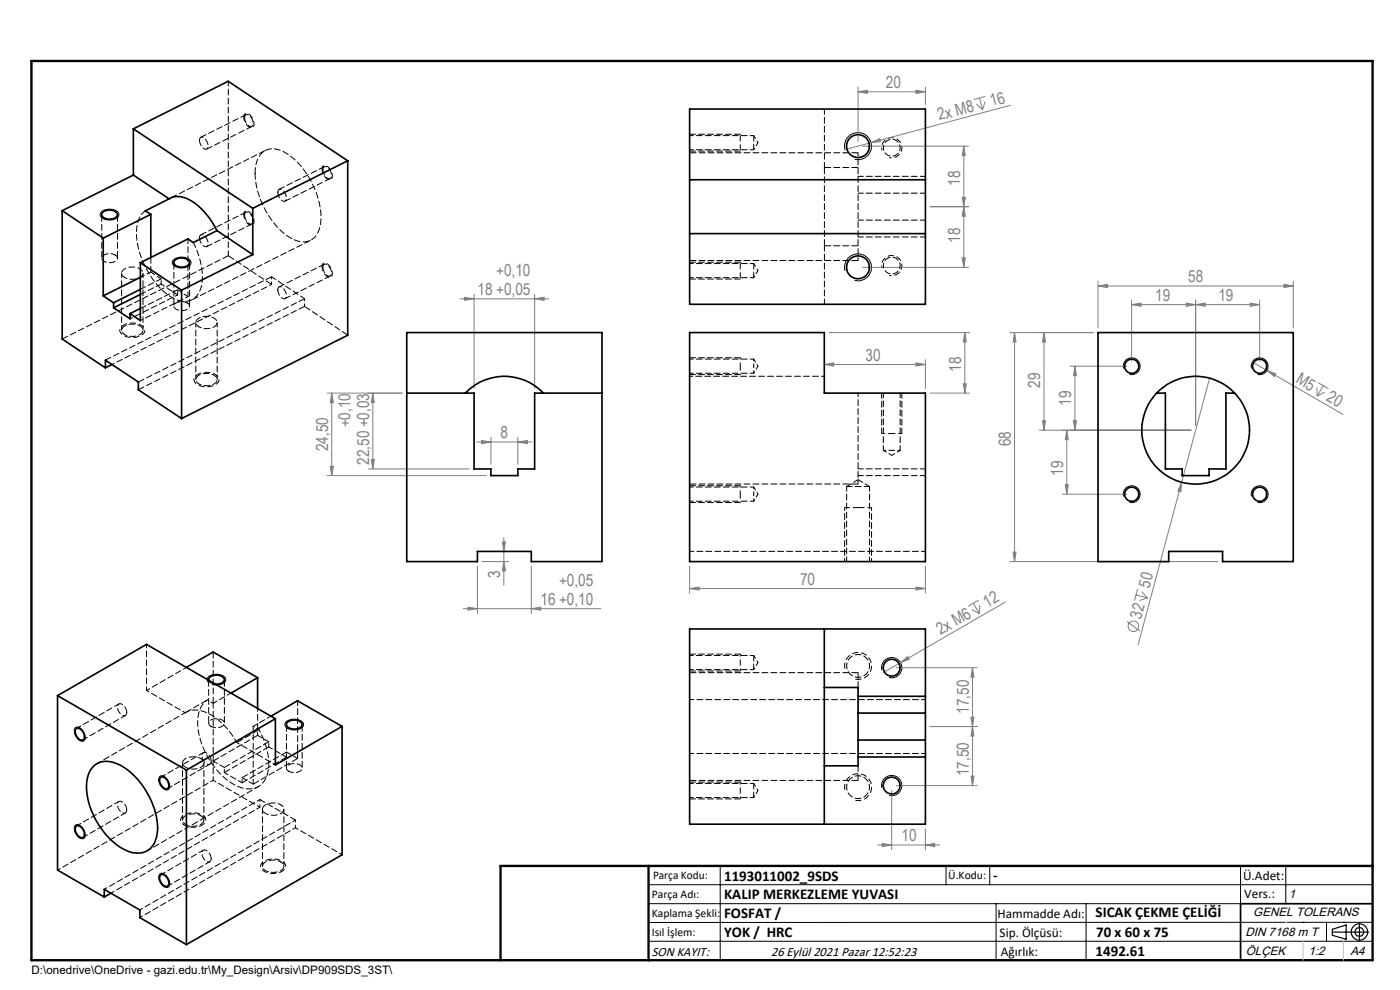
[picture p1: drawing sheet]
<svg xmlns="http://www.w3.org/2000/svg" width="297mm" height="210mm" viewBox="0 0 297 210" stroke-linecap="round" stroke-linejoin="round" font-family="sans-serif">
<g fill="none" stroke="#808080" stroke-width=".21">
<path d="M182 19.5l2-.4v.7zM182 18.5v11.5M182 19.5h14.3M194.3 19.1l2 .4-2 .3zM196.3 18.5v3.6M183 31h22.5M184.8 30.3l1.8-.9 .2 .6zM204.5 31l.3 2h-.7zM204.5 31v25.7M207.1 22l1.4 1.3M207.8 20.8l.7 2.5M209 21.5l-.5 1.8"/>
<path d="M209 20.5l-2.4 .6M214.4 22.3l-35.2 9.4M183 56.7h22.5M197.3 43.8h8.2M204.1 41.9h.7l-.3 1.9zM204.1 54.7h.7l-.3 2zM204.5 43.8l.3 2.1h-.7zM232.9 59.6v10M274.4 59.6v10M97.6 63.4h18.8M98.6 63.1l2 .3-2 .3zM100.6 62.4v20"/>
<path d="M113.4 63.4l2-.3v.6zM113.4 62.4v20M174.9 77.3h21.4M174.9 77.3l2-.3v.6zM175.9 70.5h29.8M194.3 77l2 .3-2 .3zM196.3 76.3v6.1M204.7 70.5v12.9M204.7 70.5l.3 2.1h-.6zM214.2 70.5h17.8M215.2 70.5l.3 2.1h-.6zM215.2 70.5v48.6"/>
<path d="M221.5 70.5l.3 2.1h-.6zM221.5 70.5v20.8M227 77.7h12.1M228 77.7v13.6M228 77.7l.4 2h-.7zM232.9 60.7l2-.4v.7zM232.9 60.7h41.5M240.1 64.6l2-.3v.7zM240.1 63.6v13.1M251.6 64.3l2 .3-2 .4zM253.6 63.6v26.7M253.6 64.6l2.1-.3v.7z"/>
<path d="M265.2 64.3l2 .3-2 .4zM265.7 76.8l19.2 11.1M267.2 64.6h-27.1M267.2 63.6v13.1M268.8 78.6l1.9 .7-.4 .6zM272.4 60.3l2 .4-2 .3zM69.4 83.4h15.9M70.1 98.9h.6l-.3 2zM70.4 83.4l.3 2h-.6zM70.4 83.4v17.5M78.1 99.5h21.5M78.8 97.5h.6l-.3 2z"/>
<path d="M79.1 83.4l.3 2h-.6zM79.1 83.4v16.1M101.1 93.8h11.8M102.1 93.4l2 .4-2 .3zM104.1 92.8v5.7M109.9 93.8l2-.4v.7zM109.9 92.8v5.7M197.3 83.4h8.4M204.4 81.4h.6l-.3 2zM220.5 91.3h32.2M221.2 89.2h.6l-.3 2.1zM226.3 91.3v13.5"/>
<path d="M226.3 91.3l.3 2h-.6zM227.7 89.2h.7l-.4 2.1zM256.6 80.2l-5.9 22.1M279.4 82.2v1.8M279.6 81.2l2.2 1.2M280.7 81.8l-1.3 2.2M281 83.2l-1.6 .8M69.4 100.9h33.8M102.3 119.1h5.6M106.6 115h.6l-.3 2zM106.9 119.1l.3 2h-.6zM106.9 114v10.1"/>
<path d="M214.2 119.1h44.2M214.9 117.1h.6l-.3 2zM225.3 104.8h13.8M226 102.8h.6l-.3 2zM250.7 102.3l-.2 2-.6-.2zM250.7 102.3l-9.3 34.5M98.3 129.1h29.2M99.3 128.8l2 .3-2 .3zM101.3 120.1v10M112.7 129.1l2-.3v.6zM112.7 120.1v10M146.3 124.8l2-.3v.7z"/>
<path d="M146.3 120.1v5.7M146.3 124.8h50M194.3 124.5l2 .3-2 .4zM196.3 120.1v5.7M206.2 129.3l1.6 .9M206.5 127.9l1.3 2.3M207.6 127.3l-2.2 1.3M207.9 128.3l-.1 1.9M213.3 127.7l-22.3 12.9M239.1 131.8l2.7 2.1M241 126.2l2.5 .7M241.3 124.9l-.6 2.5"/>
<path d="M242.2 125.5l1.3 1.4M243.5 126.9l-1.8 .5M190.1 141.6h17.2M191 140.6l1.6-1.3 .3 .5zM191 140.6l-3.7 2.1M197.3 154.1h10M206 152.1h.6l-.3 2zM206.3 141.6l.3 2h-.6zM206.3 154.1l.3 2h-.6zM206.3 141.6v25M186.2 179.2h13.1M187.1 178.9l2.1 .3-2.1 .4z"/>
<path d="M189.2 167.6v12.7M190.1 166.6h17.2M196.3 179.2l2-.3v.7zM196.3 175.9v4.4M206 164.6h.6l-.3 2z"/>
<circle cx="240.4" cy="132.8" r="1.12"/>
</g>
<g fill="none" stroke="#000" stroke-width=".21">
<path d="M179.2 31.7a2.86 2.86 0 0 1 2.5-3.6 2.86 2.86 0 0 1 3.1 3.1 2.86 2.86 0 0 1-3.5 2.6M21.4 45a2.78 2.78 0 0 1 3.8 .1 1.22 1.22 0 0 1-1.3 1.5 2.38 2.38 0 0 1-2.7-.9zM36.8 55.2a2.59 2.59 0 0 1 3.7 .4 1.5 1.5 0 0 1-1.7 1.2 1.85 1.85 0 0 1-2.3-1.2zM179.2 57.5a2.86 2.86 0 0 1 2.5-3.6 2.86 2.86 0 0 1 3.1 3 2.86 2.86 0 0 1-3.5 2.6M238.4 78.2a1.78 1.78 0 0 1 1.5-2.3 1.78 1.78 0 0 1 1.9 2 1.78 1.78 0 0 1-2.2 1.5M265.5 78.2a1.78 1.78 0 0 1 1.5-2.3 1.78 1.78 0 0 1 2 1.9 1.78 1.78 0 0 1-2.2 1.6M238.4 105.3a1.79 1.79 0 0 1 1.6-2.2 1.79 1.79 0 0 1 1.9 1.9 1.79 1.79 0 0 1-2.3 1.6M265.5 105.3a1.79 1.79 0 0 1 1.6-2.3 1.79 1.79 0 0 1 1.9 2 1.79 1.79 0 0 1-2.2 1.6M15.9 154.4a1.16 1.16 0 0 1 1.8 .7 1.29 1.29 0 0 1-.2 2.2 2.25 2.25 0 0 1-1.6-2.9zM43.9 144.1a2.28 2.28 0 0 1 3.1-.9 .96 .96 0 0 1 .9 1 .96 .96 0 0 1-.9 .9l-1 .2M60.6 153.2a2.65 2.65 0 0 1 3.8 .2 1.39 1.39 0 0 1-1.6 1.4 2.02 2.02 0 0 1-2.4-1.1zM187.1 142.2a2.15 2.15 0 0 1 1.9-2.7 2.15 2.15 0 0 1 2.3 2.3 2.15 2.15 0 0 1-2.7 1.9"/>
<path d="M15.9 175.1a1.17 1.17 0 0 1 1.8 .7 1.45 1.45 0 0 1 0 2.1 2.06 2.06 0 0 1-1.8-2.8zM34 164.6a1.92 1.92 0 0 1 2 2.1 .76 .76 0 0 1-.4 .9 .76 .76 0 0 1-1-.3 2 2 0 0 1-.6-2.7zM187.1 167.2a2.14 2.14 0 0 1 1.9-2.7 2.14 2.14 0 0 1 2.3 2.3 2.14 2.14 0 0 1-2.7 1.9M34 185.3a1.8 1.8 0 0 1 2 1.8 .86 .86 0 0 1-.5 1.2 .86 .86 0 0 1-1.1-.5 1.92 1.92 0 0 1-.4-2.5zM137.6 187.7h153.6M137.6 191.7h153.6M137.6 199.7h153.6M152.8 183.7v20M200.7 183.7v4M210 183.7v4M211.3 191.7v12M230.4 191.7v12"/>
<path d="M263.2 183.7v20M272.8 183.7v8M276.4 195.6h.1M281.4 195.6v4.1M285 195.6h.1M291.2 195.6l-153.6 .1"/>
</g>
<path d="M188.6 33.4a2.14 2.14 0 0 0 2.7-1.9 2.14 2.14 0 0 0-2.3-2.3 2.14 2.14 0 0 0-1.9 2.7M188.6 58.4a2.14 2.14 0 0 0 2.7-1.9 2.14 2.14 0 0 0-2.3-2.3 2.14 2.14 0 0 0-1.9 2.7M157 78.1v1.4M157 105.2v1.4" fill="none" stroke="#000" stroke-width=".21" stroke-dasharray="1.3 .6" stroke-dashoffset=".7" stroke-linecap="butt"/>
<path d="M157 75.9v1.8M188.8 92h-1.8M157 103v1.8" fill="none" stroke="#000" stroke-width=".21" stroke-dasharray="1.3 .6" stroke-dashoffset=".9" stroke-linecap="butt"/>
<path d="M182.5 107.7h2.4" fill="none" stroke="#000" stroke-width=".21" stroke-dasharray="1.3 .6" stroke-dashoffset=".4" stroke-linecap="butt"/>
<path d="M179.2 107.7h2.8" fill="none" stroke="#000" stroke-width=".21" stroke-dasharray="1.3 .6" stroke-dashoffset=".2" stroke-linecap="butt"/>
<path d="M191.3 92h-2.1" fill="none" stroke="#000" stroke-width=".21" stroke-dasharray="1.3 .6" stroke-dashoffset=".5" stroke-linecap="butt"/>
<path d="M157 28.5v3.5M157 55.7v3.5M181.3 144a2.86 2.86 0 0 0 3.6-2.5 2.86 2.86 0 0 0-3.1-3.1 2.86 2.86 0 0 0-2.5 3.6M181.3 169.7a2.86 2.86 0 0 0 3.6-2.5 2.86 2.86 0 0 0-3.1-3.1 2.86 2.86 0 0 0-2.5 3.6" fill="none" stroke="#000" stroke-width=".21" stroke-dasharray="1.3 .6" stroke-dashoffset="-.2" stroke-linecap="butt"/>
<path d="M157 138.8v3.5M157 165.9v3.6" fill="none" stroke="#000" stroke-width=".21" stroke-dasharray="1.3 .6" stroke-dashoffset=".8" stroke-linecap="butt"/>
<path d="M26.3 68.9a1.19 1.19 0 0 0-.9 1.1 1.19 1.19 0 0 0 .9 1.2 3.6 3.6 0 0 0 4.3-.7 1.44 1.44 0 0 0-1.3-1.8l-1.8-.2-1.2 .4M42.1 79.4a1.19 1.19 0 0 0-1 1.1 1.19 1.19 0 0 0 .9 1.2 3.6 3.6 0 0 0 4.4-.8 1.44 1.44 0 0 0-1.4-1.8l-1.7-.1-1.2 .4M42.9 175a1.2 1.2 0 0 0 .7-1.2 1.2 1.2 0 0 0-1-1.1 3.4 3.4 0 0 0-4.2 1 1.57 1.57 0 0 0 1.5 1.7l1.4 .1 1.6-.5M59.8 184.8a1.2 1.2 0 0 0 .8-1.2 1.2 1.2 0 0 0-1-1.1 3.4 3.4 0 0 0-4.3 1 1.57 1.57 0 0 0 1.6 1.7l1.3 .1 1.6-.5" fill="none" stroke="#000" stroke-width=".21" stroke-dasharray="1.3 .6" stroke-dashoffset=".6" stroke-linecap="butt"/>
<path d="M51.7 24.8a2.25 2.25 0 0 0 1.7 2.3 1.31 1.31 0 0 0 .2-1.9 1.28 1.28 0 0 0-1.7-1l-.2 .6M68.3 35.9a2.25 2.25 0 0 0 1.7 2.3 1.31 1.31 0 0 0 .2-2 1.28 1.28 0 0 0-1.7-1l-.2 .7M51.7 45.5a2.25 2.25 0 0 0 1.7 2.3 1.31 1.31 0 0 0 .2-1.9 1.28 1.28 0 0 0-1.7-1l-.2 .6M68.3 56.6a2.25 2.25 0 0 0 1.7 2.2 1.31 1.31 0 0 0 .2-1.9 1.28 1.28 0 0 0-1.7-1l-.2 .7M45.9 145.3a1.71 1.71 0 0 1-2-1.2" fill="none" stroke="#000" stroke-width=".21" stroke-dasharray="1.3 .6" stroke-dashoffset=".3" stroke-linecap="butt"/>
<g fill="none" stroke="#000" stroke-width=".25">
<path d="M282.6 197.7h7.8M282.6 197.1l3-.9v3l-3-.8zM288.4 195.8v3.8M106.2 203.7h185"/>
<circle cx="288.4" cy="197.7" r="1.74"/>
<circle cx="288.4" cy="197.7" r=".93"/>
</g>
<g fill="none" stroke="#000" stroke-width=".21" stroke-dasharray="1.3 .6">
<path d="M146.3 32h10.7M157 28.5h-10.7M157 28.5h.1M146.3 59.2h10.7M157 55.6h-10.7M157 55.6v.1M146.3 79.5h10.7M157 75.9h-10.7M157 77.7v.4M189.2 92h-.4M146.3 106.6h10.7M157 103h-10.7"/>
<path d="M157 104.8v.4M182 107.7h.5M157 138.8h-10.7M157 138.8h.1M46 145.3h-.1M146.3 142.3h10.7M146.3 169.5h10.7M157 165.9h-10.7M157 165.9h.1"/>
</g>
<path d="M179.2 107.7v11.4M184.9 119.1v-11.4" fill="none" stroke="#000" stroke-width=".21" stroke-dasharray="1.3 .6" stroke-dashoffset=".6"/>
<path d="M187 83.4v8.6M191.3 92v-8.6" fill="none" stroke="#000" stroke-width=".21" stroke-dasharray="1.3 .6" stroke-dashoffset=".2"/>
<path d="M291.2 191.7h-28v12" fill="none" stroke="#000" stroke-width=".35"/>
<path d="M6.7 12.9h284.5v190.8h-284.5zM137.6 183.7v20M291.2 183.7h-185v20" fill="none" stroke="#000" stroke-width=".5"/>
<path d="M276.4 199.7v4M285 199.7v4" fill="none" stroke="#c0c0c0" stroke-width=".21"/>
<path d="M272.8 195.6h.1" fill="none" stroke="#c0c0c0" stroke-width=".25"/>
<g fill="#808080">
<path d="M184.8 30.3l1.8-.9 .2 .6z"/>
<path d="M191 140.6l1.6-1.3 .3 .5z"/>
<path d="M250.7 102.3l-.2 2-.6-.2z"/>
<path d="M268.8 78.6l1.9 .7-.4 .6z"/>
<path d="M196.3 179.2l2-.3v.7zM187.1 178.9l2.1 .3-2.1 .4z"/>
<path d="M112.7 129.1l2-.3v.6zM99.3 128.8l2 .3-2 .3z"/>
<path d="M251.6 64.3l2 .3-2 .4zM240.1 64.6l2-.3v.7zM272.4 60.3l2 .4-2 .3zM232.9 60.7l2-.4v.7zM109.9 93.8l2-.4v.7zM102.1 93.4l2 .4-2 .3z"/>
<path d="M174.9 77.3l2-.3v.6zM194.3 77l2 .3-2 .3zM253.6 64.6l2.1-.3v.7zM265.2 64.3l2 .3-2 .4z"/>
<path d="M182 19.5l2-.4v.7zM194.3 19.1l2 .4-2 .3z"/>
<path d="M78.8 97.5h.6l-.3 2zM79.1 83.4l.3 2h-.6z"/>
<path d="M204.4 81.4h.6l-.3 2zM204.7 70.5l.3 2.1h-.6zM227.7 89.2h.7l-.4 2.1zM228 77.7l.4 2h-.7zM226 102.8h.6l-.3 2zM226.3 91.3l.3 2h-.6zM70.1 98.9h.6l-.3 2zM70.4 83.4l.3 2h-.6z"/>
<path d="M214.9 117.1h.6l-.3 2zM215.2 70.5l.3 2.1h-.6z"/>
<path d="M221.5 70.5l.3 2.1h-.6zM221.2 89.2h.6l-.3 2.1zM206.3 141.6l.3 2h-.6zM206 152.1h.6l-.3 2zM206.3 154.1l.3 2h-.6zM206 164.6h.6l-.3 2zM204.5 31l.3 2h-.7zM204.1 41.9h.7l-.3 1.9zM204.5 43.8l.3 2.1h-.7zM204.1 54.7h.7l-.3 2zM106.6 115h.6l-.3 2zM106.9 119.1l.3 2h-.6z"/>
<path d="M146.3 124.8l2-.3v.7zM194.3 124.5l2 .3-2 .4z"/>
<path d="M98.6 63.1l2 .3-2 .3zM113.4 63.4l2-.3v.6z"/>
</g>
<g fill="none" stroke="#000" stroke-width=".35">
<path d="M28.3 27.3l20.1-10.1 25.4 16.9M28.3 27.3l25.3 16.9M28.3 37.1l7.6 5.1M28.3 27.3v9.8M28.3 37.1l-15.1 7.6M73.8 34.1v37l-35.3 17.7M73.8 34.1l-20.2 10.1M146.3 23.1h50v41.4h-50zM146.3 38.1h50M13.2 44.7v27.2l9.2 6.1M13.2 44.7l8.7 5.8M21.9 50.5v12.3"/>
<path d="M21.9 44.9a2.16 2.16 0 0 1 3 .6 1.84 1.84 0 0 1-2.8 .7l-.5-.5v-.4zM29.8 55.7l8.7 5.9M29.8 55.7v12.3l-2.2-1.5M29.8 58.8l-7.9 4M32 45.5l-10.1 5M32 45.5v9.1M35.9 42.2a4.8 4.8 0 0 1 5.3 .8 16.8 16.8 0 0 1 4.8 5.9M35.9 42.2l-5.1 2.5 1.2 .8M37 55.2a2.14 2.14 0 0 1 3.2 .4 1.9 1.9 0 0 1-2.8 .8l-.5-.5zM46 48.9l-5 2.6-1.1-.8-10.1 5M46 48.9l7.6 5.1M53.6 54l-15.1 7.6"/>
<path d="M53.6 44.2v9.8M146.3 49.6h50M21.9 62.8l2.2 1.4M22.4 78v-1.6l7 4.6v1.7l9.1 6.1M23.7 77.3l-1.3 .7M24.1 64.2v1.1M24.1 65.3l3.5 2.3v-1.1M29.8 65.4l-2.2 1.1M29.8 62.5l-5.7 2.8M29.8 61.4l-5.7 2.8M38.5 61.6v27.2M86.3 70.5h41.4v48.6h-15v-2.1h-11.4v2.1h-15z"/>
<path d="M146.3 70.5h28.6v12.9h21.4v35.7h-50zM232.9 70.5h41.5v48.6h-15v-2.1h-11.5v2.1h-15zM86.3 83.4h14.3v16.1h3.5v1.4h5.8v-1.4h3.5v-16.1h14.3M98.7 83.4a11.4 11.4 0 0 1 16.6 0M245.4 83.4h1.8v16.1h3.6v1.4h5.7v-1.4h3.6v-16.1h1.8M146.3 133.4h50v41.4h-50zM174.9 133.4v41.4M12.2 147.6v37l9.9 5.7M12.2 147.6l27.3 15.8M12.2 147.6l18.9-10.9 27.3 15.8M16.2 154.5a1.59 1.59 0 0 1 1.5 2.4 1.41 1.41 0 0 1-1.7-1.4v-.6zM39.5 141.6l5.7-3.3 9.4 5.4"/>
<path d="M44.3 144.3a1.33 1.33 0 0 1 1.7-1.1 1.28 1.28 0 0 1 1.6 1.1l-.3 .4-.6 .3-1 .1M54.6 143.7l-5.6 3.3M54.6 143.7v6.6M57.5 151.9l5.6-3.2 9.5 5.4M58.4 152.5l-18.9 10.9M58.4 152.5v9.8l14.2-8.2M61 153.2a2.08 2.08 0 0 1 3.1 .5 1.89 1.89 0 0 1-2.9 .7l-.4-.6zM72.6 154.1v27.2l-33.1 19.1M174.9 145.8h7.1v16.6h-7.1M182 147.7h14.3M182 151.3h14.3M182 157h14.3"/>
<path d="M16.2 175.2a1.62 1.62 0 0 1 1.7 2 .68 .68 0 0 1-.6 .5 .68 .68 0 0 1-.7-.4 1.64 1.64 0 0 1-.4-2.1zM20 162.4a4.9 4.9 0 0 1 5.6-.1 16.6 16.6 0 0 1 7.8 14 4.5 4.5 0 0 1-3.6 4.6 8.3 8.3 0 0 1-6.7-3.2 15.8 15.8 0 0 1-4.6-12.2l.5-1.8zM34 165a1.09 1.09 0 0 1 1.6 .7l.1 .3a.76 .76 0 0 1-.1 1.2 .76 .76 0 0 1-1.1-.3l-.6-1.1zM39.5 163.4v37M182 160.6h14.3M22.1 190.3v-1.6l7.6 4.3v1.7l9.8 5.7M23.5 189.5l-1.4 .8M34 185.7a.75 .75 0 0 1 1.2 .2 1.4 1.4 0 0 1 .2 2.1 1.77 1.77 0 0 1-1.4-2.3z"/>
<circle cx="182" cy="31" r="2.43"/>
<circle cx="182" cy="56.7" r="2.43"/>
<circle cx="240.1" cy="77.7" r="1.5"/>
<circle cx="267.2" cy="77.7" r="1.48"/>
<circle cx="253.6" cy="91.3" r="11.4"/>
<circle cx="240.1" cy="104.8" r="1.51"/>
<circle cx="267.2" cy="104.8" r="1.5"/>
<circle cx="189.2" cy="141.6" r="1.8"/>
<circle cx="189.2" cy="166.6" r="1.8"/>
</g>
<path d="M159.9 31.8v-3M174.9 35.5v-12.4M32 57.7v-3.1M34.2 59.2l-4.4 2.2M41 51.4a13.9 13.9 0 0 1 1.5 10 3.5 3.5 0 0 1-5.1 2.1 15.5 15.5 0 0 1-7.6-9.2 10.5 10.5 0 0 1 0-8.5l1.1-1.1M159.9 58.9v-3M34.2 60.2l-4.4 2.2M174.9 64.5v-12.4M184.5 103.2h-4.9M159.9 142v-3M55.1 169.6l7.6 4.4M159.9 169.2v-3" fill="none" stroke="#000" stroke-width=".21" stroke-dasharray="1.3 .6" stroke-dashoffset=".1"/>
<path d="M187.4 31.3a1.79 1.79 0 0 1 2.6-1.6 1.79 1.79 0 0 1 .3 3 1.79 1.79 0 0 1-2.9-1v-.4M57.6 58.7v1.6M187.4 56.3a1.79 1.79 0 0 1 2.6-1.6 1.79 1.79 0 0 1 .3 3 1.79 1.79 0 0 1-2.9-1v-.4M23.8 77.3l33.8-17M64.6 63.4v1.6M159.9 77.7v-1.5M159.9 79.2v-1.5M187.4 95.5h3.6M159.9 104.8v-1.5M159.9 106.3v-1.5M55.1 169.6v1.6M62.7 174v1.6" fill="none" stroke="#000" stroke-width=".21" stroke-dasharray="1.3 .6" stroke-dashoffset=".8"/>
<g fill="none" stroke="#000" stroke-width=".21" stroke-dasharray="1.3 .6" stroke-dashoffset=".5">
<path d="M146.3 31.8h13.6M159.9 28.8h-13.6M146.3 58.9h13.6M159.9 55.9h-13.6M34.2 60.2v-1M37.7 62.6v-1.1M146.3 79.2h13.6M159.9 76.2h-13.6M187.4 95.5l1.8 1.1M189.2 96.6l1.8-1.1M146.3 106.3h13.6M159.9 103.3h-13.6"/>
<path d="M182 102.7v-19.3M159.9 139h-13.6M31.1 146.5v-9.8M39.6 141.6l-8.5 4.9M44.8 144.8l.9 .3M57 158.4v-1.1M146.3 142h13.6M45.2 161.4v4.1M47.6 163.9v-1.1M51.4 166.1v-1.1M60.8 160.6v-1.1M146.3 169.2h13.6"/>
<path d="M159.9 166.2h-13.6M23.5 189.5l31.6-18.3"/>
</g>
<g fill="none" stroke="#000" stroke-width=".21" stroke-dasharray="1.3 .6" stroke-dashoffset=".2">
<path d="M182 37.4h14.3M24.5 54.1a2.26 2.26 0 0 0-2.9 .4 1.16 1.16 0 0 0 1.5 1.2 1.48 1.48 0 0 0 1.8-1l-.4-.6M39.9 50.7v12.2M48.4 54.2v-37M57.6 58.7l7 4.7M182 41h14.3M196.3 46.7h-14.3M196.3 50.3h-14.3M39.8 64.3a2.26 2.26 0 0 0-2.9 .4 1.16 1.16 0 0 0 1.5 1.2 1.48 1.48 0 0 0 1.8-1l-.4-.6M182 99.5h14.3M182 100.9h14.3M182 101.7l-2.4 1.5"/>
<path d="M184.5 103.2l-2.5-1.5M17.6 156.9l9-5.1M25.2 149.3l-9 5.2M39.4 151.1l-18.8 10.9M43.1 159.7l-8.9 5.1M44.8 154.1a2.18 2.18 0 0 0 2.8-.5 1.27 1.27 0 0 0-1.6-1.2 1.36 1.36 0 0 0-1.7 1.1l.5 .6M45.2 149.2v12.2M57 157.3l-2.3-1.3M17.6 177.6l9-5.2M25.2 170l-9 5.2M35.6 167.3l8.9-5.2M47.6 162.8l-2.4-1.4"/>
<path d="M53.7 166.3l-2.3-1.3M53.7 166.3v-12.2M61.3 163.6a2.18 2.18 0 0 0 2.8-.5 1.27 1.27 0 0 0-1.6-1.1 1.36 1.36 0 0 0-1.7 1.1l.5 .5M63.1 160.9v-12.3M63.1 160.9l-2.3-1.4M35.6 188l8.9-5.2M43.1 180.4l-8.9 5.1"/>
</g>
<path d="M32 57.7l-2.2 1.1M37.7 62.6l-3.5-2.4M196.3 117h-50M44.3 144.3l.5 .5M49 147l-3.8 2.2M53.7 154.1l3.8-2.2M57 158.4l3.8 2.2M146.3 148.4h50M196.3 159.8h-50M47.6 163.9l3.8 2.2M31.2 180.5l23.6-13.6" fill="none" stroke="#000" stroke-width=".21" stroke-dasharray="1.3 .6" stroke-dashoffset=".4"/>
<g fill="none" stroke="#000" stroke-width=".21" stroke-dasharray="1.3 .6" stroke-dashoffset=".3">
<path d="M25.8 57.9v12.2M32 57.7l2.2 1.5M30.3 70.1v-12.2M37.7 61.5l2.2 1.4M41.5 68.4v12.1M46.1 80.5v-12.1M187.4 83.4v12.1M191 95.5v-12.1M179.6 103.2v15.9M184.5 119.1v-15.9M39.3 151.2a5.4 5.4 0 0 1 5.8 .6 15.7 15.7 0 0 1 5.1 5.7M38.7 161.8v12.2"/>
<path d="M43.3 174v-12.2M55.7 171.6v12.1M60.2 183.7v-12.1"/>
</g>
<path d="M159.9 31.8l.9-1.5M160.8 30.3l-.9-1.5M159.9 58.9l.9-1.5M160.8 57.4l-.9-1.5M159.9 79.2l.9-1.5M160.8 77.7l-.9-1.5M159.9 106.3l.9-1.5M160.8 104.8l-.9-1.5M159.9 142l.9-1.5M160.8 140.5l-.9-1.5M159.9 169.2l.9-1.5M160.8 167.7l-.9-1.5" fill="none" stroke="#000" stroke-width=".21" stroke-dasharray="1.3 .6" stroke-dashoffset=".9"/>
<path d="M56.3 31.9l-20.1 10.1M182 35.5h-7.1M182 32.4h-35.7M146.3 55.3h35.7M174.9 52.1h7.1M40.7 63.6l25.2-12.6M57.6 60.3l-9.2-6.1M73.8 71.1l-9.2-6.1M146.3 102.7h35.7M182 142.7h-35.7M146.3 165.5h35.7" fill="none" stroke="#000" stroke-width=".21" stroke-dasharray="1.3 .6" stroke-dashoffset="-.1"/>
<g fill="none" stroke="#000" stroke-width=".21" stroke-dasharray="1.3 .6" stroke-dashoffset=".6">
<path d="M26.4 58.8a1.02 1.02 0 0 1-.6-1.1 1.02 1.02 0 0 1 .9-.8 2.91 2.91 0 0 1 3.6 .8 1.52 1.52 0 0 1-1.7 1.5h-1.2l-1-.4M182 55.3v-22.9M26.4 70.9a1.02 1.02 0 0 1-.6-1.1 1.02 1.02 0 0 1 .9-.8 2.91 2.91 0 0 1 3.6 .8 1.52 1.52 0 0 1-1.7 1.5h-1.2l-1-.4M42.1 69.3a1.02 1.02 0 0 1-.5-1.1 1.02 1.02 0 0 1 .9-.9 2.91 2.91 0 0 1 3.5 .9 1.52 1.52 0 0 1-1.6 1.5h-1.3l-1-.4M174.9 79.8h-28.6M42.1 81.4a1.02 1.02 0 0 1-.5-1.1 1.02 1.02 0 0 1 .9-.8 2.91 2.91 0 0 1 3.5 .8 1.52 1.52 0 0 1-1.6 1.5h-1.3l-1-.4M54.7 156v-5.7M184.5 141.3a2.43 2.43 0 0 1-3.5 2.1 2.43 2.43 0 0 1-.4-4.1 2.43 2.43 0 0 1 3.8 1.5l.1 .5M42.6 160.9a1 1 0 0 1 .7 1 1 1 0 0 1-.9 .9 3 3 0 0 1-3.6-.7 1.38 1.38 0 0 1 1.5-1.5h1.2l1.1 .3M42.6 173a1 1 0 0 1 .7 1.1 1 1 0 0 1-.9 .9 3 3 0 0 1-3.6-.7 1.38 1.38 0 0 1 1.5-1.6h1.2l1.1 .3M45.2 165.5l9.9 5.7M59.6 170.7a1 1 0 0 1 .6 1 1 1 0 0 1-.8 .9 3 3 0 0 1-3.6-.7 1.38 1.38 0 0 1 1.4-1.5h1.3l1.1 .3"/>
<path d="M62.7 175.6l-33 19M62.7 174l-33 19M62.7 175.6l9.9 5.7M184.5 167a2.43 2.43 0 0 1-3.5 2.1 2.43 2.43 0 0 1-.4-4.1 2.43 2.43 0 0 1 3.8 1.5l.1 .5M12.2 184.6l33-19.1M22.1 188.6l33-19M59.6 182.8a1 1 0 0 1 .6 1 1 1 0 0 1-.8 1 3 3 0 0 1-3.6-.8 1.38 1.38 0 0 1 1.4-1.5h1.3l1.1 .3"/>
</g>
<g fill="none" stroke="#000" stroke-width=".21" stroke-dasharray="1.3 .6">
<path d="M42.3 29.8a.63 .63 0 0 1 .5-.8 .63 .63 0 0 1 .8 .5 1.68 1.68 0 0 1 .3 2.1 1.44 1.44 0 0 1-1.6-1.5v-.3M43.9 31.6l9.5-4.8M51.9 25a.63 .63 0 0 1 .5-.7 .63 .63 0 0 1 .7 .4 1.68 1.68 0 0 1 .4 2.1 1.44 1.44 0 0 1-1.6-1.5v-.3M52.2 24.3l-9.6 4.8M54.1 36.8a4.8 4.8 0 0 1 2.8-5.1 6.5 6.5 0 0 1 5.7 2.2 17.5 17.5 0 0 1 5.4 13.6 3.8 3.8 0 0 1-3.7 3.8 10.1 10.1 0 0 1-6.9-4.9 17.8 17.8 0 0 1-3.3-9.6M68.5 36a.63 .63 0 0 1 .5-.7 .63 .63 0 0 1 .7 .5 1.68 1.68 0 0 1 .4 2 1.44 1.44 0 0 1-1.6-1.5v-.3M68.8 35.4l-9.6 4.8M42.3 50.4a.63 .63 0 0 1 .5-.7 .63 .63 0 0 1 .8 .5 1.68 1.68 0 0 1 .3 2.1 1.44 1.44 0 0 1-1.6-1.6v-.3M43.9 52.3l9.5-4.8M48.4 54.2l-35.2 17.7M51.9 45.7a.63 .63 0 0 1 .5-.8 .63 .63 0 0 1 .7 .5 1.68 1.68 0 0 1 .4 2.1 1.44 1.44 0 0 1-1.6-1.6v-.2M52.2 45l-9.6 4.8"/>
<path d="M58.9 40.8a.63 .63 0 0 1 .5-.7 .63 .63 0 0 1 .8 .5 1.68 1.68 0 0 1 .3 2 1.44 1.44 0 0 1-1.5-1.5l-.1-.3M60.5 42.7l9.5-4.8M68.5 56.7a.63 .63 0 0 1 .5-.7 .63 .63 0 0 1 .7 .5 1.68 1.68 0 0 1 .4 2 1.44 1.44 0 0 1-1.6-1.5v-.3M68.8 56.1l-9.6 4.7M174.9 52.1v-16.6M22.4 76.4l35.2-17.7M29.8 65.4l7.9-3.9M58.9 61.5a.63 .63 0 0 1 .5-.7 .63 .63 0 0 1 .8 .4 1.68 1.68 0 0 1 .3 2.1 1.44 1.44 0 0 1-1.5-1.5l-.1-.3M60.5 63.3l9.5-4.7M64.6 63.4l-35.2 17.6M64.6 65l-35.2 17.7M45.2 138.3v10.9"/>
<path d="M26.9 151.1a1.62 1.62 0 0 0-1.7-1.7 1.71 1.71 0 0 0 1.3 2.4l.3-.2 .1-.5M54.7 156l-9.5 5.4M57 158.4l-9.4 5.5M57 157.3l-9.4 5.5M182 145.8v-3.1M26.9 171.8a1.62 1.62 0 0 0-1.7-1.8 1.71 1.71 0 0 0 1.3 2.5l.3-.2 .1-.5M44.8 161.5a1.62 1.62 0 0 0-1.7-1.8 1.71 1.71 0 0 0 1.3 2.4l.3-.2 .1-.4M51.4 165l9.4-5.5M51.4 166.1l9.4-5.5M53.7 166.3l9.4-5.4M182 165.5v-3.1M44.8 182.1a1.62 1.62 0 0 0-1.7-1.7 1.71 1.71 0 0 0 1.3 2.4l.3-.2 .1-.5"/>
</g>
<path d="M27.6 67.6l10.1-5M29.8 68l10.1-5.1M31.1 146.5l8.2 4.7M44 148.5a5.8 5.8 0 0 0-2 5.6 16.4 16.4 0 0 0 8.4 12.7 4.3 4.3 0 0 0 6.5-3.4 13.8 13.8 0 0 0-2-8.6M45.2 149.2l-1.2-.7M50.2 157.5l8.2 4.7M54.9 154.8l-1.2-.7" fill="none" stroke="#000" stroke-width=".21" stroke-dasharray="1.3 .6" stroke-dashoffset=".7"/>
<path d="M21.6 45.5v9.3M24.9 54.8v-9.3M36.9 55.7v9.2M40.2 64.9v-9.2M39.3 151.2l4.7-2.7M44.3 144.1v9.3M47.6 153.4v-9.3M54.9 154.8l-4.7 2.7M60.8 153.7v9.2M64.1 162.9v-9.2" fill="none" stroke="#000" stroke-width=".21" stroke-dasharray="1.3 .6" stroke-dashoffset="-.2"/>
<g font-size="3.5" fill="#808080">
<text x="187.9" y="18.7">20</text>
<text x="210.3" y="22.6" transform="rotate(-15 210.3 22.6)">16</text>
<text x="199.2" y="25.6" transform="rotate(-15 199.2 25.6)">2x M8</text>
<text x="203.7" y="39.4" transform="rotate(-90 203.7 39.4)">18</text>
<text x="203.7" y="51.5" transform="rotate(-90 203.7 51.5)">18</text>
<text x="105.3" y="58.6">+0,10</text>
<text x="252.1" y="59.8">58</text>
<text x="101.3" y="62.6">18 +0,05</text>
<text x="245.1" y="63.8">19</text>
<text x="258.5" y="63.8">19</text>
<text x="183.6" y="76.5">30</text>
<text x="203.9" y="78.9" transform="rotate(-90 203.9 78.9)">18</text>
<text x="220.7" y="82.3" transform="rotate(-90 220.7 82.3)">29</text>
<text x="274.7" y="81.1" transform="rotate(30 274.7 81.1)">M5</text>
<text x="227.3" y="86.1" transform="rotate(-90 227.3 86.1)">19</text>
<text x="281.2" y="84.9" transform="rotate(30 281.2 84.9)">20</text>
<text x="69.6" y="95.7" transform="rotate(-90 69.6 95.7)">24,50</text>
<text x="74.4" y="90.7" transform="rotate(-90 74.4 90.7)">+0,10</text>
<text x="106.1" y="93">8</text>
<text x="214.5" y="94.6" transform="rotate(-90 214.5 94.6)">68</text>
<text x="78.3" y="98.6" transform="rotate(-90 78.3 98.6)">22,50 +0,03</text>
<text x="225.5" y="100.9" transform="rotate(-90 225.5 100.9)">19</text>
<text x="106.1" y="122.5" transform="rotate(-90 106.1 122.5)">3</text>
<text x="118.6" y="124.3">+0,05</text>
<text x="169.7" y="124">70</text>
<text x="243.8" y="124.9" transform="rotate(-75 243.8 124.9)">50</text>
<text x="114.7" y="128.3">16 +0,10</text>
<text x="209.4" y="129" transform="rotate(-30 209.4 129)">12</text>
<text x="242.1" y="131.4" transform="rotate(-75 242.1 131.4)">32</text>
<text x="199.5" y="134.8" transform="rotate(-30 199.5 134.8)">2x M6</text>
<text x="205.5" y="151.4" transform="rotate(-90 205.5 151.4)">17,50</text>
<text x="205.5" y="164.6" transform="rotate(-90 205.5 164.6)">17,50</text>
<text x="191.3" y="178.4">10</text>
</g>
<g font-size="3.2">
<text x="153.6" y="186.8">1193011002_9SDS</text>
<text x="153.6" y="190.8">KALIP MERKEZLEME YUVASI</text>
<text x="210.7" y="186.6">-</text>
<text x="153.6" y="194.8">FOSFAT /</text>
<text x="232.4" y="194.5">SICAK ÇEKME ÇELİĞİ</text>
<text x="153.6" y="198.8">YOK / HRC</text>
<text x="232.4" y="202.8">1492.61</text>
<text x="232.5" y="198.8">70 x 60 x 75</text>
</g>
<g font-size="2.8">
<text x="263.7" y="186.7">Ü.Adet:</text>
<text x="263.9" y="190.5">Vers.:</text>
<text x="211.6" y="194.8">Hammadde Adı:</text>
<text x="138.3" y="202.8">SON KAYIT:</text>
<text x="163.6" y="202.8">26 Eylül 2021 Pazar 12:52:23</text>
<text x="212.1" y="198.7">Sip. Ölçüsü:</text>
<text x="212.3" y="202.7">Ağırlık:</text>
</g>
<g font-size="2.6">
<text x="273.4" y="190.4">1</text>
<text x="265.9" y="194.4">GENEL TOLERANS</text>
<text x="264.2" y="198.5">DIN 7168 m T</text>
<text x="264.3" y="202.6">ÖLÇEK</text>
<text x="277.6" y="202.6">1:2</text>
<text x="286.5" y="202.6">A4</text>
</g>
<g font-size="2.5">
<text x="138.3" y="190.5">Parça Adı:</text>
<text x="138.5" y="186.5">Parça Kodu:</text>
<text x="201.2" y="186.5">Ü.Kodu:</text>
<text x="138.3" y="194.5">Kaplama Şekli:</text>
<text x="138.3" y="198.6">Isıl İşlem:</text>
<text x="6.7" y="206.7">D:\onedrive\OneDrive - gazi.edu.tr\My_Design\Arsiv\DP909SDS_3ST\</text>
</g>
</svg>
